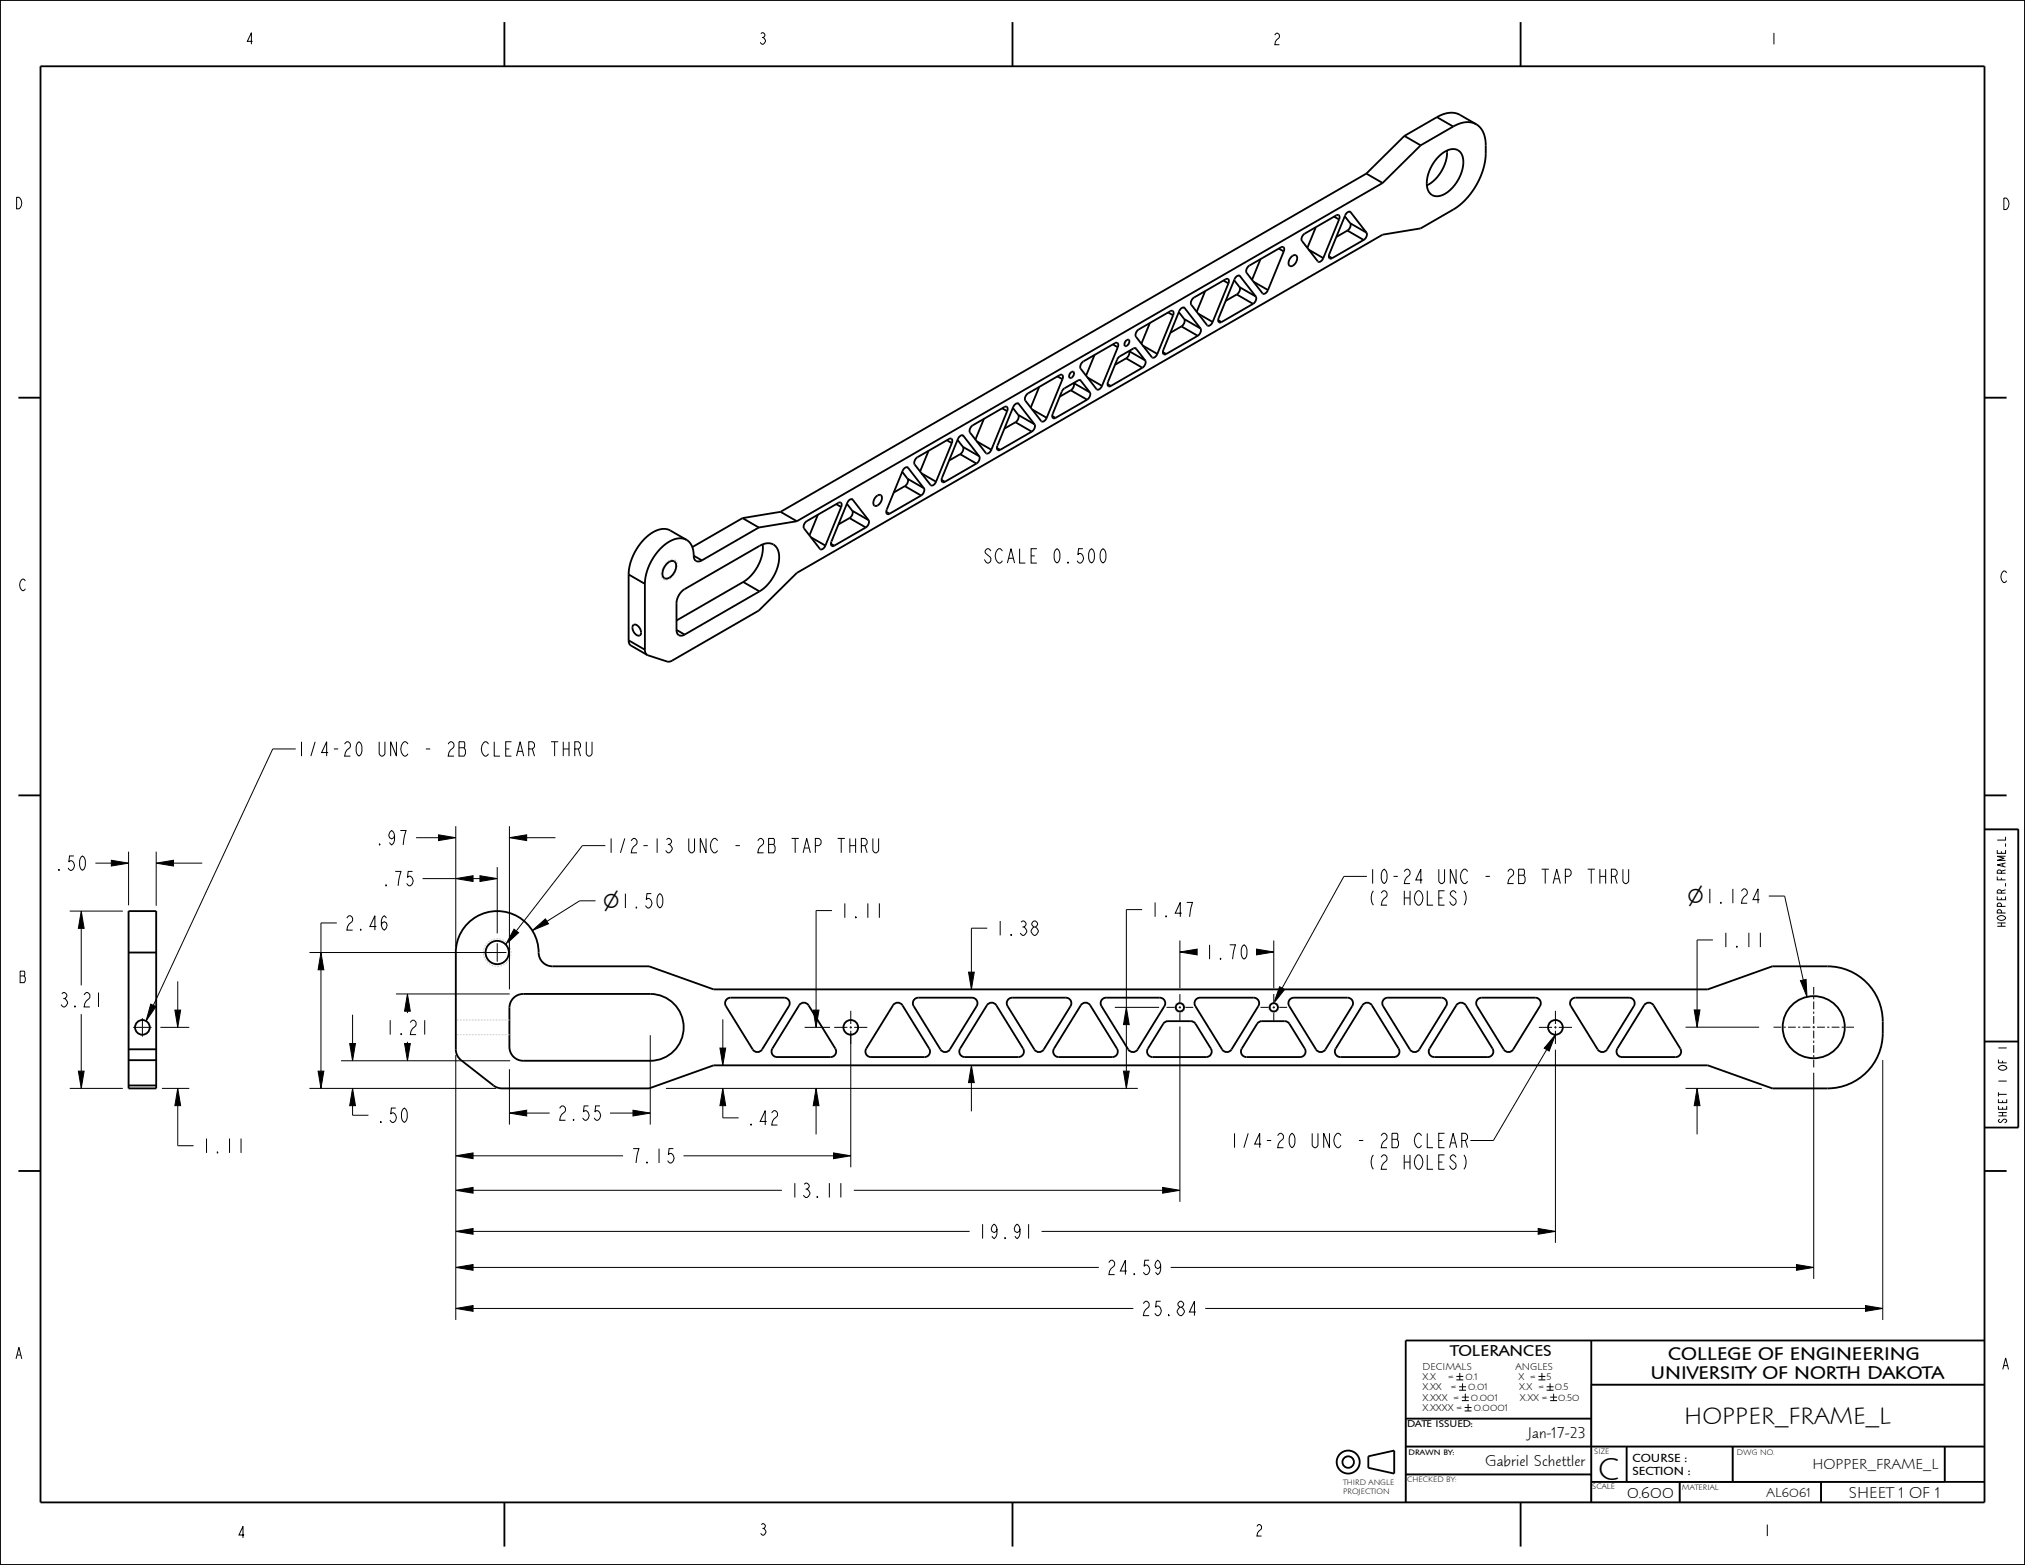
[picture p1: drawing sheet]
<svg xmlns="http://www.w3.org/2000/svg" width="559mm" height="432mm" viewBox="0 0 559 432" stroke-linecap="round" stroke-linejoin="round" font-family="sans-serif">
<g fill="none" stroke="#000" stroke-width=".28">
<path d="M81.6 206.6h-6.3l-33 70.8M26.3 238.2h4.4M30.7 237.4l4.8 .8-4.8 .7zM35.5 235v14.8M43.1 238.2l4.8-.8v1.5zM43.1 235v14.9M47.9 238.2h7.9M114.8 231.1h6.2M121 230.3l4.8 .8-4.8 .8zM125.8 228v33.2M137.2 239.2v18.3M140.6 231.1l4.7-.8v1.6z"/>
<path d="M140.6 228v45M145.3 231.1h8M167 233.3h-6.3l-18.2 23.6M547.6 228.8h9.3v58.6h-9.3zM19.2 251.4h14.7M22.4 251.4l.8 4.7h-1.6zM22.4 256.1v15.8M92.9 254.7h-4.3v8.1M116.6 242.4h9.2M125.8 242.4l4.7-.8v1.6zM130.5 242.4h1.9M132.4 241.6l4.8 .8-4.8 .8z"/>
<path d="M141.8 256.4l1.3 .9-3.5 3.3zM146.9 256.7l3.6-3.2 .8 1.4zM164.3 248.5h-4.3l-9.1 5.7M229.6 251.2h-4.4v27.5M272.4 256.1h-4.3v12.1M315.2 251h-4.4v26.9M325.6 259.5v13.2M351.5 259.5v13.2M377.2 241.8h-6.4l-17 30.8M472.7 259.3h-4.4v19.4M488.1 247.2h4.4l5.1 23.2M22.4 279.8v15.7"/>
<path d="M41.6 277.1l1.4 .6-2.7 4zM48.3 278.7h1.5l-.7 4.8zM49.1 270.8v7.9M85.4 262.8h50.2M88.6 262.8l.8 4.8h-1.6zM88.6 267.6v27.9M97.3 280v7.9M109.3 274.2h31.3M112.4 274.2l.8 4.8h-1.6zM112.4 279v.5M224.4 278.7h1.6l-.8 4.8zM267.3 268.2h1.6l-.8 4.8z"/>
<path d="M307.6 277.9h12.3M310.8 277.9l.8 4.8h-1.6zM325.6 262.7l4.8-.8v1.6zM346.7 261.9l4.8 .8-4.8 .8zM353.1 272.3l1.4 .7-3 3.8zM467.5 278.7h1.6l-.8 4.7zM496.8 270.6l1.6-.4 .2 4.9zM21.6 295.5h1.6l-.8 4.8zM44.2 283.5h8M87.8 295.5h1.6l-.8 4.8zM94.1 292.7h46.7M96.5 287.9h1.6l-.8 4.8z"/>
<path d="M111.6 287.9h1.6l-.8 4.8zM112.4 287.4v.5M125.8 291.1v73.1M140.6 295v15.3M179.4 285.6v24.7M198.7 289.2h1.6l-.8 4.7zM199.5 281.2v8M222 283.5h7M234.8 285v37.1M268.1 293.9l.8 4.8h-1.6zM268.1 298.7v7.9M310 295.5h1.6l-.8 4.8z"/>
<path d="M310.8 282.7v12.8M325.6 283.2v48.4M426.8 289.6l-14.7 25.1h-6.3M429.2 285.5l-1.7 4.5-1.4-.8zM429.2 289.6v53.3M465.1 283.4h20.3M500.5 296v56.9M519.5 292.5v71.7M19.2 300.3h14.7M44.7 300.3h7.5M49.1 300.3l.7 4.8h-1.5zM49.1 305.1v11h4.3"/>
<path d="M85.4 300.3h51.5M97.3 300.3l.8 4.8h-1.6zM97.3 305.1v2.6h4.4M125.8 318.9l4.7-.8v1.6zM130.5 318.9h41.4M140.6 307.1l4.7-.8v1.6zM145.3 307.1h6.4M168.3 307.1h6.4M174.7 306.3l4.7 .8-4.7 .8zM183.8 300.3h130.2M188.6 318.9h41.4M199.5 300.3l.8 4.8h-1.6z"/>
<path d="M199.5 305.1v3.3h4.3M225.2 300.3l.8 4.8h-1.6zM225.2 305.1v7.9M230 318.1l4.8 .8-4.8 .8zM465.1 300.3h21.1M468.3 300.3l.8 4.8h-1.6zM468.3 305.1v7.9M125.8 328.4l4.7-.8v1.6zM125.8 339.8l4.7-.8v1.5zM130.5 339.8h137.1M130.5 328.4h85.3M235.6 328.4h85.2"/>
<path d="M287.4 339.8h137.1M320.8 327.6l4.8 .8-4.8 .8zM424.5 339l4.7 .8-4.7 .7zM125.8 349.7l4.7-.8v1.6zM130.5 349.7h172.7M323.1 349.7h172.6M495.7 348.9l4.8 .8-4.8 .8zM125.8 361l4.7-.8v1.6zM130.5 361h182.2M332.6 361h182.2M401.9 379.8h1.9M402.8 378.8v1.9"/>
<path d="M424.5 379.8h1.9M425.5 378.8v1.9M514.8 360.2l4.7 .8-4.7 .8zM387.9 399.1h159.7v-17.1h-108.5v32.5M401.9 380.7h1.9M402.6 382.6h1.9M402.6 383.6h1.9M403.4 385.5h1.9M403.4 386.4h1.9M403.6 381.7v1.9M404.2 388.3h1.9M404.2 389.3h1.9"/>
<path d="M404.4 384.5v1.9M405.1 387.4v1.9M424.5 380.7h1.9M426.8 382.6h1.9M426.8 383.6h1.9M427.7 381.7v1.9M427.8 385.5h1.9M427.8 386.4h1.9M428.7 384.5v1.9M439.1 391.4h-51.2v23.1h114.6v-5.6M448.9 399.1v9.8M478.1 399.1v9.8"/>
<path d="M536.7 399.1v9.8h-97.6M387.9 406.8h51.2M463.5 408.9v5.6"/>
</g>
<g fill="#000">
<path d="M30.7 237.4l4.8 .8-4.8 .7zM43.1 238.2l4.8-.8v1.5zM121 230.3l4.8 .8-4.8 .8zM140.6 231.1l4.7-.8v1.6zM22.4 251.4l.8 4.7h-1.6zM125.8 242.4l4.7-.8v1.6zM132.4 241.6l4.8 .8-4.8 .8zM146.9 256.7l3.6-3.2 .8 1.4zM88.6 262.8l.8 4.8h-1.6zM112.4 274.2l.8 4.8h-1.6zM141.8 256.4l1.3 .9-3.5 3.3zM267.3 268.2h1.6l-.8 4.8z"/>
<path d="M310.8 277.9l.8 4.8h-1.6zM325.6 262.7l4.8-.8v1.6zM346.7 261.9l4.8 .8-4.8 .8zM353.1 272.3l1.4 .7-3 3.8zM496.8 270.6l1.6-.4 .2 4.9zM41.6 277.1l1.4 .6-2.7 4zM48.3 278.7h1.5l-.7 4.8zM96.5 287.9h1.6l-.8 4.8zM111.6 287.9h1.6l-.8 4.8zM198.7 289.2h1.6l-.8 4.7zM224.4 278.7h1.6l-.8 4.8zM268.1 293.9l.8 4.8h-1.6z"/>
<path d="M429.2 285.5l-1.7 4.5-1.4-.8zM467.5 278.7h1.6l-.8 4.7zM21.6 295.5h1.6l-.8 4.8zM49.1 300.3l.7 4.8h-1.5zM87.8 295.5h1.6l-.8 4.8zM97.3 300.3l.8 4.8h-1.6zM125.8 318.9l4.7-.8v1.6zM140.6 307.1l4.7-.8v1.6zM174.7 306.3l4.7 .8-4.7 .8zM199.5 300.3l.8 4.8h-1.6zM225.2 300.3l.8 4.8h-1.6zM230 318.1l4.8 .8-4.8 .8z"/>
<path d="M310 295.5h1.6l-.8 4.8zM468.3 300.3l.8 4.8h-1.6zM125.8 328.4l4.7-.8v1.6zM125.8 339.8l4.7-.8v1.5zM320.8 327.6l4.8 .8-4.8 .8zM424.5 339l4.7 .8-4.7 .7zM125.8 349.7l4.7-.8v1.6zM495.7 348.9l4.8 .8-4.8 .8zM125.8 361l4.7-.8v1.6zM514.8 360.2l4.7 .8-4.7 .8z"/>
</g>
<g fill="none" stroke="#000" stroke-width=".51">
<path d="M0 0h558.8v431.8h-558.8zM11.2 18.3h536.4v396.2h-536.4zM139.2 6.1v12.2M279.4 6.1v12.2M419.6 6.1v12.2M368.2 59.8l1.3 .8M371.1 59.7l1.5 1.9M372.4 58.4l.3 .2M372.7 58.6l-.3-.2a1.36 1.36 0 0 0-1.2 1l-4.4 10.7a.7 .7 0 0 0-.2 .8 .7 .7 0 0 0 .8 .4l.2-.1M372.7 58.6l4.4 5.6M337.6 77.4l1.4 .8M339 78.2a.7 .7 0 0 0 .2-.8 .7 .7 0 0 0-.7-.5l-9 5.2-.8 1v1l4.7 5.8a1.36 1.36 0 0 0 1.2-1.1"/>
<path d="M339 78.2l-4.4 10.6M340.6 77.3l1.4 1.9M341.9 76l.3 .2M342 79.2l.1 1.1-.8 .9M342 79.2l4.5 2.6M342.2 76.2l-.3-.2a1.36 1.36 0 0 0-1.2 1.1l-4.4 10.6a.7 .7 0 0 0-.2 .8 .7 .7 0 0 0 .7 .5l.3-.1M342.2 76.2l4.3 5.6M345.9 77.7l4 2.3M347.8 71.5l-2.3 5.7M352.9 68.6l1.4 .8M354.3 69.4a.7 .7 0 0 0 .2-.8 .7 .7 0 0 0-.8-.5l-8.9 5.2-.8 1v1l4.7 5.8a1.36 1.36 0 0 0 1.2-1.1M354.3 69.4l-4.4 10.6"/>
<path d="M361.2 68.9l4 2.3M363.1 62.7l-2.3 5.7M366.7 70.7l.9 .5M369.5 60.6a.7 .7 0 0 0 .2-.9 .7 .7 0 0 0-.7-.4l-9 5.2-.7 .9v1.1l4.6 5.8a1.36 1.36 0 0 0 1.3-1.1M369.5 60.6l-4.3 10.6M371.8 63.6l-3 1.8M371.8 63.6l4.5 2.6M372.6 61.6v1l-.8 1M372.6 61.6l4.5 2.6M376.3 66.2l-8.7 5M377.1 64.2v1l-.8 1M302 97.9l-2.3 5.8"/>
<path d="M307.1 95l1.4 .8M308.5 95.8a.7 .7 0 0 0 .2-.8 .7 .7 0 0 0-.8-.4l-8.9 5.1-.8 1v1l4.7 5.8a1.36 1.36 0 0 0 1.2-1M308.5 95.8l-4.4 10.7M310.8 98.9l.7-1v-1l4.5 2.5M310.8 98.9l-3.1 1.7M310.8 98.9l4.4 2.6M313.2 96.1l.3 .1M313.5 96.2l-.7-.1-4.2 2.6-2.8 6.7a.7 .7 0 0 0-.2 .8 .7 .7 0 0 0 .7 .4l.2-.1M313.5 96.2l2.5 3.2M315.4 95.3l4 2.4M316 99.4v1.1l-.8 1M317.3 89.1l-2.3 5.7"/>
<path d="M320.9 97.2l.9 .5M322.4 86.2l1.3 .8M323.7 87a.7 .7 0 0 0 .2-.8 .7 .7 0 0 0-.7-.4l-9 5.1-.7 1v1l4.6 5.8a1.36 1.36 0 0 0 1.3-1M323.7 87l-4.3 10.7M325.3 86.1l1.5 1.9M326 90.1l-3 1.7M326 90.1l4.5 2.5M326.6 84.8l.3 .2M326.8 88v1.1l-.8 1M326.8 88l4.5 2.6M326.9 85l-.3-.2a1.36 1.36 0 0 0-1.2 1.1l-4.4 10.6a.7 .7 0 0 0-.2 .9 .7 .7 0 0 0 .8 .4l.2-.1M326.9 85l4.4 5.6"/>
<path d="M330.5 92.6l-8.7 5.1M330.6 86.5l4 2.3M331.3 90.6v1.1l-.8 .9M332.6 80.3l-2.4 5.7M336.2 88.4l.9 .5M341.3 81.2l-3.1 1.8M341.3 81.2l4.5 2.6M345.8 83.8l-8.7 5.1M346.5 81.8l.1 1-.8 1M5.1 109.7h6.1M271.5 115.6l-2.3 5.7M276.6 112.7l1.3 .7"/>
<path d="M277.9 113.4a.7 .7 0 0 0 .2-.8 .7 .7 0 0 0-.7-.4l-9 5.1-.7 1v1.1l4.6 5.7a1.36 1.36 0 0 0 1.3-1M277.9 113.4l-4.3 10.7M279.5 112.6l1.5 1.9M280.2 116.5l4.5 2.6M280.2 116.5l-3 1.8M280.8 111.3l.3 .1M281 114.5v1l-.8 1M281 114.5l4.5 2.6M281.1 111.4l-.3-.1a1.36 1.36 0 0 0-1.2 1l-4.4 10.7a.7 .7 0 0 0-.2 .8 .7 .7 0 0 0 .8 .4l.2-.1M281.1 111.4l4.4 5.7M284.7 119.1l-8.7 5M284.8 113l4 2.3"/>
<path d="M285.5 117.1v1l-.8 1M286.8 106.8l-2.4 5.7M290.4 114.8l.9 .5M291.8 103.8l1.4 .8M293.2 104.6a.7 .7 0 0 0 .2-.8 .7 .7 0 0 0-.7-.4l-9 5.1-.8 1v1l4.7 5.8a1.36 1.36 0 0 0 1.2-1M293.2 104.6l-4.4 10.7M295.5 107.7l4.5 2.6M295.5 107.7l-3.1 1.8M296.3 105.7v1l-.8 1M296.3 105.7l4.4 2.6M298 104.9l.2 .1M298.2 105h-.7l-4.2 2.5-2.8 6.7a.7 .7 0 0 0-.2 .8 .7 .7 0 0 0 .7 .4l.3-.1"/>
<path d="M298.2 105l2.5 3.3M300 110.3l-8.7 5M300.1 104.2l4 2.3M300.7 108.3l.1 1-.8 1M305.6 106l.9 .5M315.2 101.5l-8.7 5M547.6 109.7h6.1M230.8 139.1l1.3 .8M232.1 139.9a.7 .7 0 0 0 .2-.8 .7 .7 0 0 0-.7-.5l-9 5.2-.7 1v1l4.6 5.8a1.36 1.36 0 0 0 1.3-1.1M232.1 139.9l-4.3 10.6M233.7 139l1.5 1.9M235 137.7l.3 .2"/>
<path d="M235.3 137.9l-.3-.2a1.36 1.36 0 0 0-1.2 1.1l-4.4 10.6a.7 .7 0 0 0-.2 .8 .7 .7 0 0 0 .8 .5l.2-.1M235.3 137.9l4.4 5.6M249 130.2l1.5 1.9M249.7 134.1l4.5 2.6M249.7 134.1l-3.1 1.8M250.3 128.9l.3 .2M250.5 132.1v1l-.8 1M250.5 132.1l4.4 2.6M250.6 129.1l-.3-.2a1.36 1.36 0 0 0-1.2 1.1l-4.4 10.6a.7 .7 0 0 0-.2 .8 .7 .7 0 0 0 .7 .5l.3-.1M250.6 129.1l4.3 5.6M254.2 136.7l-8.7 5.1M254.3 130.6l4 2.3"/>
<path d="M254.9 134.7l.1 1-.8 1M256.2 124.4l-2.3 5.7M259.8 132.4l.9 .5M261.3 121.5l1.4 .8M262.7 122.3a.7 .7 0 0 0 .2-.9 .7 .7 0 0 0-.8-.4l-8.9 5.1-.8 1v1.1l4.7 5.8a1.36 1.36 0 0 0 1.2-1.1M262.7 122.3l-4.4 10.6M264.2 121.4l1.5 1.9M265 125.3l4.4 2.6M265 125.3l-3.1 1.8M265.6 120.1l.3 .2M265.7 123.3v1l-.7 1M265.7 123.3l4.5 2.6"/>
<path d="M265.9 120.3l-.3-.2a1.36 1.36 0 0 0-1.3 1l-4.3 10.7a.7 .7 0 0 0-.2 .8 .7 .7 0 0 0 .7 .4l.2-.1M265.9 120.3l4.3 5.6M269.4 127.9l-8.7 5M269.6 121.8l4 2.3M270.2 125.9v1l-.8 1M275.1 123.6l.9 .5M184 155.6a1.46 1.46 0 0 1 2.4-.4 3.4 3.4 0 0 1-2.8 4.4l-.3-.1a2.87 2.87 0 0 1 .7-3.9zM210.5 150.2a11.6 11.6 0 0 1-5.4 10.4M223.8 148.2l4 2.3M225.7 142l-2.3 5.7M229.3 150l.9 .6M234.4 142.9l4.5 2.6"/>
<path d="M234.4 142.9l-3 1.8M235.2 140.9v1.1l-.8 .9M235.2 140.9l4.5 2.6M238.9 145.5l-8.7 5.1M239.7 143.5v1l-.8 1M244.6 141.2l.9 .6M174.7 172.5a1.7 1.7 0 0 1 2.2 1.7l-.1 .9a1.13 1.13 0 0 1-1.8-.6l-.5-1.1zM186.7 173.8l2.2 1.3M186.7 173.8a1.37 1.37 0 0 0 .6 1.5 1.37 1.37 0 0 0 1.6-.2M205.1 160.6l4.5 2.6M205.1 160.6l-18.4 10.6M209.6 163.2a11.2 11.2 0 0 0 5.2-11.2 3.1 3.1 0 0 0-4.9-1.5l-21.4 12.3a5 5 0 0 0-1.8 3.6v7.4"/>
<path d="M209.6 163.2l-20.7 11.9M5.1 219.5h6.1M547.6 219.5h6.1M547.6 228.8h9.3v82.3h-9.3M141.7 275.4a3.8 3.8 0 0 1 2.7-1.2h35a9.2 9.2 0 0 1 9.3 9.3 9.2 9.2 0 0 1-9.3 9.2h-35a3.8 3.8 0 0 1-3.8-3.8v-10.8a3.8 3.8 0 0 1 1.1-2.7zM200.5 275.7l1.1-.4h14.8a1.52 1.52 0 0 1 1.3 2.3l-7.4 12a1.52 1.52 0 0 1-2.6 0l-7.4-12a1.52 1.52 0 0 1 .2-1.9zM220.8 277.1l.6-.4h.8l.9 .7 7.4 11.9a1.52 1.52 0 0 1-1.3 2.4h-14.8a1.52 1.52 0 0 1-1.3-2.4zM246.7 277.1l.6-.4h.8l.9 .7 7.4 11.9a1.52 1.52 0 0 1-1.3 2.4h-14.8a1.52 1.52 0 0 1-1.3-2.4zM252.3 275.7l1.1-.4h14.8a1.52 1.52 0 0 1 1.3 2.3l-7.4 12a1.52 1.52 0 0 1-2.6 0l-7.4-12a1.52 1.52 0 0 1 .2-1.9zM272.6 277.1l.6-.4h.8l.9 .7 7.4 11.9a1.52 1.52 0 0 1-1.3 2.4h-14.8a1.52 1.52 0 0 1-1.3-2.4zM278.2 275.7l1.1-.4h14.8a1.52 1.52 0 0 1 1.3 2.3l-7.4 12a1.52 1.52 0 0 1-2.6 0l-7.4-12a1.52 1.52 0 0 1 .2-1.9zM298.5 277.1l.7-.4h.7l.9 .7 7.4 11.9a1.52 1.52 0 0 1-1.3 2.4h-14.8a1.52 1.52 0 0 1-1.2-2.4z"/>
<path d="M304.2 275.7l1-.4h14.8a1.52 1.52 0 0 1 1.3 2.3l-7.4 12a1.52 1.52 0 0 1-2.6 0l-7.4-12a1.52 1.52 0 0 1 .3-1.9zM330.1 275.7l1.1-.4h14.7a1.52 1.52 0 0 1 1.3 2.3l-7.4 12a1.52 1.52 0 0 1-2.6 0l-7.3-12a1.52 1.52 0 0 1 .2-1.9zM356 275.7l1.1-.4h14.7a1.52 1.52 0 0 1 1.3 2.3l-7.4 12a1.52 1.52 0 0 1-2.5 0l-7.4-12a1.52 1.52 0 0 1 .2-1.9zM376.2 277.1l.7-.4h.8l.9 .7 7.4 11.9a1.52 1.52 0 0 1-1.3 2.4h-14.8a1.52 1.52 0 0 1-1.3-2.4zM381.9 275.7l1.1-.4h14.8a1.52 1.52 0 0 1 1.3 2.3l-7.4 12a1.52 1.52 0 0 1-2.6 0l-7.4-12a1.52 1.52 0 0 1 .2-1.9zM402.1 277.1l.7-.4h.8l.9 .7 7.4 11.9a1.52 1.52 0 0 1-1.3 2.4h-14.8a1.52 1.52 0 0 1-1.3-2.4zM407.8 275.7l1.1-.4h14.8a1.52 1.52 0 0 1 1.3 2.3l-7.4 12a1.52 1.52 0 0 1-2.6 0l-7.4-12a1.52 1.52 0 0 1 .2-1.9zM433.7 275.7l1.1-.4h14.8a1.52 1.52 0 0 1 1.3 2.3l-7.4 12a1.52 1.52 0 0 1-2.6 0l-7.4-12a1.52 1.52 0 0 1 .2-1.9zM453.9 277.1l.7-.4h.8l.9 .7 7.4 11.9a1.52 1.52 0 0 1-1.3 2.4h-14.8a1.52 1.52 0 0 1-1.3-2.4zM321.2 282.2l1.1-.4h6.3l.8 .1 .5 .6 4.2 6.8a1.52 1.52 0 0 1-1.3 2.4h-14.7a1.52 1.52 0 0 1-1.3-2.4zM347.2 282.2l1-.4h6.3l.8 .1 .5 .6 4.2 6.8a1.52 1.52 0 0 1-1.2 2.4h-14.8a1.52 1.52 0 0 1-1.3-2.4zM547.6 287.4h9.3"/>
<path d="M5.1 323.1h6.1M547.6 323.1h6.1M439.1 369.9v44.6M547.6 369.9h-159.7v44.6M387.9 399.1h159.7M387.9 391.4h51.2M439.1 382h108.5M448.9 399.1v9.8M478.1 399.1v9.8M536.7 399.1v9.8M139.2 414.5v12.2M279.4 414.5v12.2"/>
<path d="M377.6 401.8l7.1-1.6v6.4l-7.1-1.6zM387.9 406.8h51.2M419.6 414.5v12.2M439.1 408.9h108.5M463.5 408.9v5.6M502.5 408.9v5.6"/>
<circle cx="137.2" cy="262.8" r="3.2"/>
<circle cx="39.3" cy="283.5" r="2.03"/>
<circle cx="372" cy="403.4" r="3.2"/>
<circle cx="372" cy="403.4" r="1.59"/>
</g>
<g fill="none" stroke="#ccc" stroke-width=".28">
<path d="M182.5 158.1v.6M182.5 158h.1M182.5 158v.1M182.5 159l.2 .6M182.7 159.6h.1M183 159.8v.1M183 156.6l-.4 .8M183 159.9h.1M183 159.9l.4 .2M183.1 156.3h.1M183.3 156l-.2 .3M183.3 156h.1"/>
<path d="M183.5 155.7h.1M183.7 155.5l-.2 .2M183.7 155.4v.1M183.9 155.2l-.2 .2M183.9 155.2h.1M184.2 155h.1M184.4 160l-.6 .1M184.7 154.6l-.5 .4M184.7 154.6h.1M185.1 154.4h.1M185.4 159.3l-.7 .5M185.5 154.3l-.4 .1"/>
<path d="M185.5 154.3h.1M185.7 154.3h-.2M186.1 158.4l-.3 .5M186.1 154.4h.1M186.1 154.4l.3 .1M186.4 154.5v.1M186.4 154.6l.2 .2M186.5 157.7l-.2 .5M186.8 156.9l-.2 .5M186.8 155.1h.1M186.8 156.9h.1M186.8 155.1l.1 .4"/>
<path d="M186.9 156.4v.1M186.9 155.5h.1M186.9 156.4h.1M186.9 155.5v.1M186.9 156v.4M183.3 160v.1M183.4 160.1h.1M125.8 281.4v.6M125.8 282.4v.7M125.8 283.5v.6M125.8 284.5v.6M125.8 285.5h.1"/>
<path d="M126.1 285.5h.5M126.1 281.4h.5M126.9 285.5h.5M126.9 281.4h.5M127.7 285.5h.5M127.7 281.4h.5M128.6 285.5h.5M128.6 281.4h.5M129.4 285.5h.5M129.4 281.4h.5M130.2 285.5h.5M130.2 281.4h.5"/>
<path d="M131 285.5h.5M131 281.4h.5M131.9 285.5h.5M131.9 281.4h.5M132.7 285.5h.5M132.7 281.4h.5M133.5 285.5h.5M133.5 281.4h.5M134.3 285.5h.5M134.3 281.4h.5M135.1 285.5h.5M135.1 281.4h.5"/>
<path d="M136 285.5h.5M136 281.4h.5M136.8 285.5h.5M136.8 281.4h.5M137.6 285.5h.5M137.6 281.4h.5M138.4 285.5h.5M138.4 281.4h.5M139.3 285.5h.5M139.3 281.4h.5M140.1 285.5h.5M140.1 281.4h.5"/>
</g>
<path d="M141 262.8a3.8 3.8 0 0 0-5.5-3.4 3.8 3.8 0 0 0-.6 6.4 3.8 3.8 0 0 0 6-2.2l.1-.8" fill="none" stroke="#ccc" stroke-width=".28" stroke-dasharray=".5 .3" stroke-linecap="butt"/>
<!-- layer: 02___PRT_ALL_AXES -->
<g fill="none" stroke="#000" stroke-width=".51">
<path d="M387.5 37.5l-10.5 10.4M387.5 37.5l4.5 2.6M396.5 32.3a6.3 6.3 0 0 1 6.4-.6l4.5 2.6M396.5 32.3l-9 5.2M396.5 32.3l4.5 2.6M401 34.9l-9 5.2M407.4 34.3a6.2 6.2 0 0 1 2.6 5.8v2.2a19.8 19.8 0 0 1-9 15.5l-9 5.2-10.5 1.7-161.6 93.4-10.5 10.4-23.9 13.8-1.3 .3-5.6-1.9M407.4 34.3a6.2 6.2 0 0 0-6.4 .6M377 47.9l-161.6 93.3M377 47.9l4.5 2.6M381.5 50.5l-161.6 93.3M392 40.1l-10.5 10.4"/>
<path d="M397 43.2a4.6 4.6 0 0 1 5.5-1.7l.3 .3a5.9 5.9 0 0 1 .3 6.4 8.7 8.7 0 0 1-6.5 6 3 3 0 0 1-2.9-3.6 11.2 11.2 0 0 1 3.3-7.4zM399.3 41.5v.5a10.9 10.9 0 0 1-5.6 9.1M356.3 70.9l1-.5a1.13 1.13 0 0 1 .4 1.9l-.8 .9-.7 .3a1.13 1.13 0 0 1-.4-1.9zM310.8 94l.6-.2 .2 .5-.3 .8-.7 .4-.2-.2-.1-.4zM295.5 102.8l.6-.2 .3 .5-.4 .9-.6 .3-.3-.2-.1-.4zM241.7 137.1l1.1-.6a1.13 1.13 0 0 1 .3 1.9l-.7 .9-.8 .3a1.13 1.13 0 0 1-.3-1.9zM173.5 158.5v18.2M173.5 158.5l4.5 2.6M189.5 149a4.7 4.7 0 0 1 1.9 4.3M189.5 149l-4.5-2.6a5.8 5.8 0 0 0-6.4 1.6 15.1 15.1 0 0 0-5.1 10.5M189.5 149a5.8 5.8 0 0 0-6.4 1.6 15.1 15.1 0 0 0-5.1 10.5M191.4 153.3l2.3 1.3"/>
<path d="M191.4 153.3a1.37 1.37 0 0 0 .7 1.5 1.37 1.37 0 0 0 1.6-.2M204.9 143l4.5 2.5M204.9 143l-13.9 8M209.4 145.5l-15.7 9.1M215.4 141.2l4.5 2.6M215.4 141.2l-10.5 1.8M219.9 143.8l-10.5 1.7M173.5 176.7a1.59 1.59 0 0 0 .6 1.4l4.5 2.6M173.5 176.7l4.5 2.6M178 179.3a1.59 1.59 0 0 0 .6 1.4M178 161.1v18.2M35.5 251.4h7.6v48.9h-7.6z"/>
<path d="M128.9 254.9a11.5 11.5 0 0 1 12.9-2.5 11.5 11.5 0 0 1 6.9 11.2 3.8 3.8 0 0 0 3.7 3h26.7l17.8 6.4h274.4l17.8-6.4h15.2a15.2 15.2 0 0 1 15.2 15.3 17.6 17.6 0 0 1-2.6 11.7 15.2 15.2 0 0 1-12.6 6.7h-15.2l-17.8-6.4h-274.4l-17.8 6.4h-41.1l-1.8-.8-9-7-.7-.8-.5-1-.2-1.2v-26.7a11.4 11.4 0 0 1 3.1-7.9zM35.5 262.8h7.6M35.5 299.5h7.6M35.5 292.5h7.6M35.5 289.5h7.6"/>
<circle cx="325.6" cy="277.9" r="1.14"/>
<circle cx="351.5" cy="277.9" r="1.14"/>
<circle cx="234.8" cy="283.5" r="2.03"/>
<circle cx="429.2" cy="283.5" r="2.03"/>
<circle cx="500.5" cy="283.4" r="8.6"/>
</g>
<g fill="none" stroke="#000" stroke-width=".28">
<path d="M134.7 262.8h5M137.2 260.3v5.1M234.8 278.9v3.6M321.9 277.9h2.8M325.3 277.9h.6M325.6 274.3v2.7M325.6 277.6v.7M325.6 278.9v2.7M326.5 277.9h2.8M347.8 277.9h2.8M351.2 277.9h.6M351.5 274.3v2.7"/>
<path d="M351.5 277.6v.7M351.5 278.9v2.7M352.4 277.9h2.8M429.2 278.9v3.6M500.5 272.3v2.2M500.5 275.1v.6M500.5 276.3v2.2M500.5 279.1v.6M36.8 283.5h5M39.3 280.9v5.1M230.2 283.5h3.6M234.5 283.5h.6"/>
<path d="M234.8 283.2v.6M234.8 284.4v3.6M235.7 283.5h3.6M424.7 283.5h3.6M428.9 283.5h.6M429.2 283.2v.6M429.2 284.4v3.6M430.2 283.5h3.6M489.4 283.4h2.1M492.2 283.4h.6M493.4 283.4h2.2M496.2 283.4h.6"/>
<path d="M497.4 283.4h2.2M500.2 283.4h.6M500.5 280.3v2.2M500.5 283.1v.6M500.5 284.3v2.2M500.5 287.1v.6M500.5 288.4v2.1M500.5 291.1v.7M500.5 292.4v2.1M501.4 283.4h2.2M504.2 283.4h.6M505.4 283.4h2.2"/>
<path d="M508.2 283.4h.6M509.5 283.4h2.1"/>
</g>
<path d="M327 277.9a1.45 1.45 0 0 0-2-1.3 1.45 1.45 0 0 0-.4 2.4 1.45 1.45 0 0 0 2.4-.6v-.5M352.9 277.9a1.45 1.45 0 0 0-2-1.3 1.45 1.45 0 0 0-.4 2.4 1.45 1.45 0 0 0 2.4-.6v-.5" fill="none" stroke="#ccc" stroke-width=".28" stroke-dasharray=".5 .3" stroke-linecap="butt"/>
<g fill="none" stroke="#ccc" stroke-width=".28">
<path d="M310.1 95v.1M310.1 95h.1M310.1 95.2h.1M310.1 94.9v.1M310.1 95.2v.1M310.1 95.3h.1M310.1 94.9h.1M310.1 95.3l.1 .1M310.2 94.7h.1M310.2 95.4h.1M310.2 94.6h.1M310.2 94.5v.1"/>
<path d="M310.2 94.5h.1M310.2 95.5l.1 .1M310.3 94.5h-.1M310.3 95.6h.1M310.3 94.4v.1M310.3 94.4h.1M310.3 94.3h.1M310.4 94.3h-.1M310.4 95.6v.1M310.4 95.7h.1M310.4 94.2h.1M310.4 94.1h.1"/>
<path d="M310.5 95.7h.1M310.5 94.1h.1M310.5 94h.1M310.6 94h-.1M310.6 95.7h.1M310.6 93.9h.1M310.7 93.8h.1M310.8 93.8h-.1M310.8 93.8h.1M310.8 95.7h.1M310.8 93.7h.1M310.9 95.6l-.1 .1"/>
<path d="M310.9 95.6h.1M310.9 93.7h.1M311 95.6h.1M311 93.6h.1M311 95.5v.1M311.1 95.5h.1M311.1 93.6h.1M311.2 93.5h-.1M311.2 93.5h.1M311.3 93.5h.1M311.4 95.2v.1M311.4 93.5h.1"/>
<path d="M311.5 93.5h.1M311.6 93.6h.1M311.6 94.9l-.2 .3M311.6 94.8h.1M311.7 94.8h-.1M311.7 93.6h.1M311.7 94.8h.1M311.7 93.6v.1M311.7 93.7h.1M311.7 94.7h.1M311.7 94.6h.1M311.8 93.8h.1"/>
<path d="M311.8 94.5h.1M311.8 94.4h.1M311.8 93.9h.1M311.8 94.3v.1M311.8 94.3h.1M311.8 94h.1M311.8 94.2h.1M311.8 94v.1M311.8 94.1h.1M294.8 103.9h.1M294.8 103.8v.1M294.9 104h.1"/>
<path d="M294.9 103.8h.1M294.9 104.1h.1M294.9 103.7h.1M294.9 103.6v.1M294.9 103.6h.1M294.9 104.2h.1M294.9 103.5h.1M294.9 104.3h.1M294.9 103.4v.1M294.9 103.4h.1M295 104.3h.1M295 103.4h-.1"/>
<path d="M295 103.3h.1M295 103.2h.1M295 104.4h.1M295.1 103.2h-.1M295.1 103.1v.1M295.1 103.1h.1M295.1 103v.1M295.1 103h.1M295.1 104.5h.1M295.2 104.5h.1M295.2 102.9h.1M295.2 102.8v.1"/>
<path d="M295.3 102.8h-.1M295.3 102.8h.1M295.3 104.5h.1M295.4 102.7h-.1M295.4 104.5h.1M295.4 102.7h.1M295.5 104.5h.1M295.5 102.6h.1M295.6 102.5h-.1M295.6 104.5h.1M295.6 102.5h.1M295.6 104.4h.1"/>
<path d="M295.7 104.4h-.1M295.7 104.4h.1M295.7 102.4h.1M295.8 102.4h-.1M295.8 102.4h.1M295.8 104.3h.1M295.9 104.3h-.1M295.9 104.3h.1M295.9 104.2v.1M295.9 102.3h.1M295.9 104.2h.1M296 104.2h-.1"/>
<path d="M296 104.2h.1M296 102.3h.1M296.1 102.3h.1M296.1 104h.1M296.2 104h-.1M296.2 103.9h.1M296.2 102.3h.1M296.3 102.4h.1M296.3 103.8h.1M296.3 103.7h.1M296.4 102.4h.1M296.4 103.7h.1"/>
<path d="M296.4 103.6h.1M296.4 103.5h.1M296.4 102.5h.1M296.5 103.4v.1M296.5 103.4l-.1 .1M296.5 102.5v.1M296.5 103.4h.1M296.5 102.6h.1M296.5 103.3h.1M296.5 103.2v.1M296.5 103.2h.1M296.5 103.1v.1"/>
<path d="M296.5 102.7v.1M296.5 102.8h.1M296.5 103.1h.1M296.6 102.8h.1M296.6 103h.1M296.6 102.9h.1"/>
</g>
<text font-size="8.8" x="441" y="408.2">C</text>
<text font-size="6.6" x="464.8" y="392.9">HOPPER_FRAME_L</text>
<g font-size="5.5">
<text x="166.3" y="250.5">⌀1.50</text>
<text x="166.3" y="250.5">⌀</text>
<text x="465.6" y="249.2">⌀1.124</text>
<text x="465.6" y="249.2">⌀</text>
</g>
<g font-size="5.2">
<text x="271.5" y="155.4">SCALE 0.500</text>
<text x="81.6" y="208.6">1/4-20 UNC - 2B CLEAR THRU</text>
<text x="103.3" y="233.1">.97</text>
<text x="167" y="235.3">1/2-13 UNC - 2B TAP THRU</text>
<text x="14.8" y="240.1">.50</text>
<text x="105.1" y="244.4">.75</text>
<text x="377.2" y="243.8">10-24 UNC - 2B TAP THRU</text>
<text x="377.2" y="249.7">(2 HOLES)</text>
<text x="94.9" y="256.6">2.46</text>
<text x="231.5" y="253.2">1.11</text>
<text x="317.2" y="253">1.47</text>
<text x="274.4" y="258.1">1.38</text>
<text x="474.7" y="261.3">1.11</text>
<text x="332.2" y="264.7">1.70</text>
<text x="16.1" y="277.8">3.21</text>
<text x="106.1" y="285.5">1.21</text>
<text x="103.6" y="309.7">.50</text>
<text x="153.7" y="309.1">2.55</text>
<text x="205.8" y="310.4">.42</text>
<text x="339.1" y="316.7">1/4-20 UNC - 2B CLEAR</text>
<text x="55.4" y="318.1">1.11</text>
<text x="173.9" y="320.9">7.15</text>
<text x="377.2" y="322.6">(2 HOLES)</text>
<text x="217.7" y="330.4">13.11</text>
<text x="269.6" y="341.7">19.91</text>
<text x="305.2" y="351.7">24.59</text>
<text x="314.7" y="363">25.84</text>
<text x="460.3" y="375.2">COLLEGE OF ENGINEERING</text>
<text x="455.4" y="380.6">UNIVERSITY OF NORTH DAKOTA</text>
</g>
<g font-size="4.4">
<text x="400.2" y="374.2">TOLERANCES</text>
<text x="421.6" y="396.8">Jan-17-23</text>
<text x="409.8" y="404.5">Gabriel Schettler</text>
<text x="449" y="413.2">0.600</text>
<text x="510.2" y="413.2">SHEET 1 OF 1</text>
</g>
<g font-size="4.1">
<text x="67.6" y="12.2">4</text>
<text x="209.2" y="12.2">3</text>
<text x="351.1" y="12.3">2</text>
<text x="488.2" y="12.2">1</text>
<text x="3.9" y="57.6">D</text>
<text x="552.3" y="57.8">D</text>
<text x="551.8" y="160.7">C</text>
<text x="5.1" y="163">C</text>
<text x="5.1" y="271.1">B</text>
<text x="3.9" y="374.9">A</text>
<text x="552.2" y="377.8">A</text>
<text x="65.3" y="424.3">4</text>
<text x="209.3" y="423.6">3</text>
<text x="346.2" y="423.8">2</text>
<text x="486.4" y="423.8">1</text>
</g>
<text font-size="4" x="500.1" y="405.4">HOPPER_FRAME_L</text>
<text font-size="3.7" x="487.5" y="413">AL6061</text>
<g font-size="3.3">
<text x="450.4" y="403.4">COURSE :</text>
<text x="450.4" y="406.9">SECTION :</text>
</g>
<g font-size="3">
<text x="553.4" y="255.4" transform="rotate(-90 553.4 255.4)">HOPPER_FRAME_L</text>
<text x="553.8" y="310.2" transform="rotate(-90 553.8 310.2)">SHEET 1 OF 1</text>
</g>
<g font-size="2.8">
<text x="392.6" y="377.9">DECIMALS</text>
<text x="418.2" y="377.9">ANGLES</text>
<text x="392.6" y="380.7">X.X</text>
<text x="392.6" y="383.6">X.XX</text>
<text x="399.7" y="380.7">=</text>
<text x="400.5" y="383.6">=</text>
<text x="404.4" y="380.7">0.1</text>
<text x="405.2" y="383.6">0.01</text>
<text x="419" y="380.7">X =</text>
<text x="419.2" y="383.6">X.X =</text>
<text x="426.8" y="380.7">5</text>
<text x="429" y="383.6">0.5</text>
<text x="392.6" y="386.4">X.XXX =</text>
<text x="392.6" y="389.3">X.XXXX =</text>
<text x="405.9" y="386.4">0.001</text>
<text x="406.7" y="389.3">0.0001</text>
<text x="419.4" y="386.4">X.XX =</text>
<text x="430" y="386.4">0.50</text>
<text x="388.3" y="393.7">DATE ISSUED:</text>
</g>
<g font-size="2.2">
<text x="388.7" y="401.4">DRAWN BY:</text>
<text x="439.9" y="401.3">SIZE</text>
<text x="479.3" y="401.5">DWG NO.</text>
<text x="370.6" y="409.8">THIRD ANGLE</text>
<text x="370.6" y="412.1">PROJECTION</text>
<text x="388.3" y="408.9">CHECKED BY:</text>
<text x="439.4" y="410.9">SCALE</text>
<text x="464.1" y="411.1">MATERIAL</text>
</g>
</svg>
